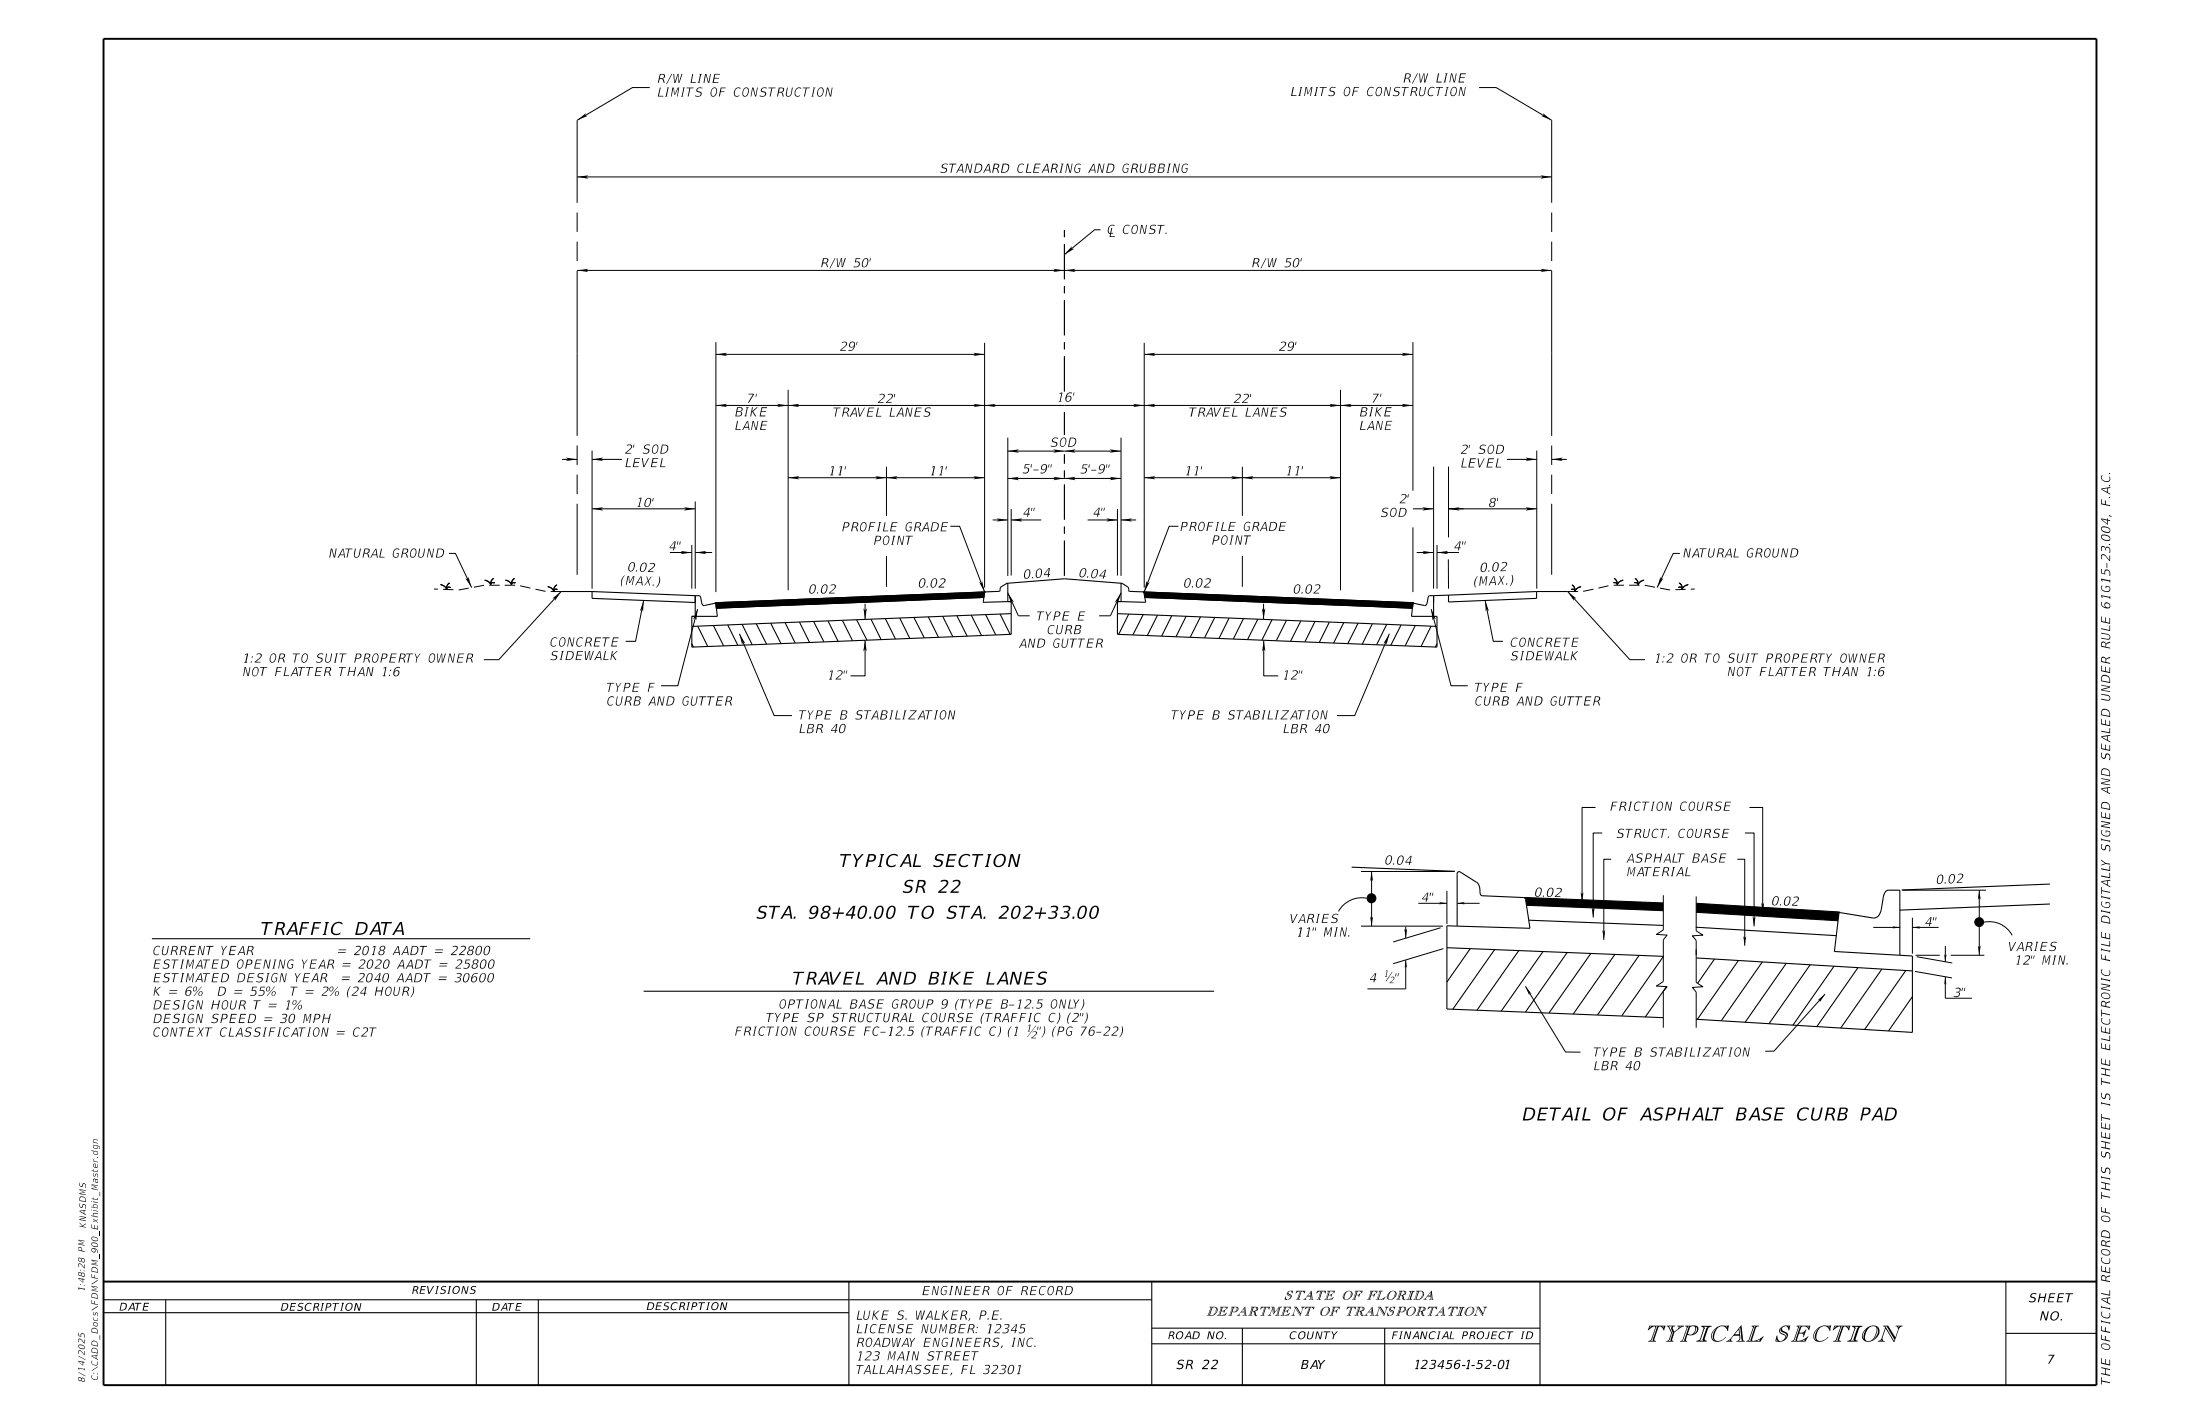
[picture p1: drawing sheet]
<svg xmlns="http://www.w3.org/2000/svg" width="432mm" height="279mm" viewBox="0 0 432 279" stroke-linecap="round" stroke-linejoin="round" font-family="sans-serif">
<g fill="none" stroke="#000" stroke-width=".21">
<path d="M86.5 114.7a1.4 1.4 0 0 1 1.1 .8M86.5 114.8a1.46 1.46 0 0 1 1.2 .8M86.5 114.8h.1M88.2 114.4a1.21 1.21 0 0 0-.5 1.2M88.2 114.4a1.17 1.17 0 0 0-.5 1.2M88.2 114.4h.1M88.3 115.3h.1M88.3 115.3h-.4l-.2 .4M88.3 115.3l-.2-.1-.4 .3M95.2 113.9h.1M95.2 113.9a1.35 1.35 0 0 1 1.1 .9M96.8 113.5a1.21 1.21 0 0 0-.5 1.3"/>
<path d="M96.8 113.5h.1M96.9 113.5a1.21 1.21 0 0 0-.6 1.2 1.43 1.43 0 0 0-1.1-.9M97 114.4h.1M97 114.4h-.4l-.3 .4M97 114.4l-.3-.1-.4 .3M99.3 113.9h.1M99.3 113.9a1.35 1.35 0 0 1 1.1 .9M100.9 113.5a1.21 1.21 0 0 0-.5 1.3M100.9 113.5h.1M101 113.5a1.21 1.21 0 0 0-.6 1.2 1.43 1.43 0 0 0-1.1-.9M101.1 114.4h-.5l-.2 .4M101.1 114.4h.1"/>
<path d="M101.1 114.4l-.3-.1-.4 .3M107.6 115.1h.1M107.6 115.1a1.51 1.51 0 0 1 1.1 .8l.2-.2 .5-.1M107.6 115.1a1.38 1.38 0 0 1 1.1 1M109.2 114.8a1.14 1.14 0 0 0-.5 1.2M109.2 114.8h.1M109.3 114.8a1.27 1.27 0 0 0-.6 1.2M109.4 115.7h-.5l-.2 .4M109.4 115.6h.1M110.1 116.1h6.1M116.2 116.1l20.3 .8M116.2 116.1v1.3l20.3 .8"/>
<path d="M136.5 116.9h.9l.1 .4a1.76 1.76 0 0 0 .5 1.5l2.4-.4M136.5 116.9v4M193.1 117.2l-52.5 2.1M193.4 116.1l2.7-.1 .3-.7 1.3-.9 .1 3.6M193.4 116.1l-52.9 2.2-.1 .1M193.4 116.1l-.1 .2-.3 1.9 4.8-.2M197.8 114.4l11.1-.8 11.2 .8M197.8 118h.7v6.5l-62.7 2.5v-6.1h5l-.4-2.5M224.4 116.1l-2.7-.1-.4-.9-1.2-.7-.1 3.6M224.4 116.1l52.9 2.2 .2 .1M224.4 116.1l.5 2.1-4.9-.2M224.7 117.2l52.5 2.1"/>
<path d="M281.4 116.9h-.9l-.2 .4a1.76 1.76 0 0 1-.5 1.5l-2.4-.4-.4 2.5h5v6.1l-62.7-2.5v-6.5h.7M281.4 116.9v4M284.3 116.8l-2.9 .1M301.6 116.1h6.1M301.6 116.1l-17.3 .7M301.6 116.1v1.3l-17.3 .7v-1.3M308.4 115.7h.5l.2 .4M308.4 115.6h.1M308.4 115.6l.6 .1 .1 .2M308.6 114.8a1.22 1.22 0 0 1 .5 1.2M308.6 114.8a1.17 1.17 0 0 1 .5 1.2M308.6 114.8h.1"/>
<path d="M310.3 115.1h.1M310.3 115.1a1.51 1.51 0 0 0-1.2 .8M310.3 115.1a1.38 1.38 0 0 0-1.2 1M316.7 114.4h.5l.2 .4M316.7 114.4l.3-.1 .4 .3M316.7 114.4h.1M316.9 113.5a1.3 1.3 0 0 1 .5 1.3M316.9 113.5h.1M316.9 113.5a1.12 1.12 0 0 1 .5 1.2M318.6 113.9h.1M318.6 113.8a1.43 1.43 0 0 0-1.2 .9M318.6 113.9a1.35 1.35 0 0 0-1.2 .9"/>
<path d="M320.8 114.4l.3-.1 .4 .3M320.8 114.4h.1M320.8 114.4h.5l.2 .4M321 113.5h.1M321 113.5a1.12 1.12 0 0 1 .5 1.2M321 113.5a1.3 1.3 0 0 1 .5 1.3M322.7 113.9h.1M322.6 113.8a1.43 1.43 0 0 0-1.1 .9M322.7 113.9a1.35 1.35 0 0 0-1.2 .9M329.5 115.3l.2-.1 .5 .3M329.5 115.3h.1M329.5 115.3h.5l.2 .4"/>
<path d="M329.6 114.4a1.26 1.26 0 0 1 .6 1.1 1.51 1.51 0 0 1 1.1-.8M329.6 114.4h.1M329.6 114.4a1.21 1.21 0 0 1 .6 1.2M331.3 114.8h.1M331.3 114.8a1.41 1.41 0 0 0-1.1 .8M135.8 126.3l.3 .7M136.9 122.9l2 4M140 122.7l2 4M142.8 122.6l2 4M145.7 122.5l1.9 4M148.4 122.4l2.1 4M151.3 122.3l2 4"/>
<path d="M154.1 122.2l2 4M156.9 122.1l2 3.9M159.7 122l2 3.9M162.5 121.8l2 4M165.3 121.7l2 4M168.1 121.6l2 4M171 121.5l1.9 4M173.8 121.4l2 4M176.6 121.3l2 4M179.4 121.2l2 3.9M182.2 121l2 4M185 120.9l2 4"/>
<path d="M187.8 120.8l2 4M190.6 120.7l2.1 4M193.5 120.6l1.9 4M196.3 120.5l2 4M198.5 120.4l-62.7 2.5M219.3 120.4l62.7 2.5M221.5 120.5l-1.9 4M224.4 120.6l-2 4M227.2 120.7l-2 4M230 120.8l-2 4M232.8 120.9l-2 4M235.6 121l-2 4"/>
<path d="M238.4 121.2l-2 3.9M241.2 121.3l-1.9 4M244.1 121.4l-2 4M246.9 121.5l-2 4M249.7 121.6l-2 4M252.5 121.7l-2 4M255.3 121.8l-2 4M258.1 122l-2 3.9M260.9 122.1l-2 3.9M263.7 122.2l-1.9 4M266.6 122.3l-2.1 4M269.3 122.4l-1.9 4"/>
<path d="M272.2 122.5l-2 4M275 122.6l-2 4M277.8 122.7l-2 4M280.9 122.9l-2 4M282 126.3l-.3 .7M265.3 170.1l20.2 .9M286 171.6l.2-.5h.4l3.2 2M286 171.6v10.1M289.8 173.1a2.66 2.66 0 0 1 .7 2.2l.4 .5 8.1 .3M299 176.1l27.5 1.1M299 176.1l.4 .4 .9 5.6-14.3-.4M299.6 177.6l26.9 1.1"/>
<path d="M332.9 177.2l28 1.7 .3 .2M332.9 179l27.9 1.7M361.2 179.1l-.3 .2-.9 7.4 12.9 .7M361.2 179.1l6.5 1a1.68 1.68 0 0 0 1.6-1.7l.3-2.4a1.53 1.53 0 0 1 1-1.3h2.3v12.7M402.3 177.4l-29.4 1.2M402.3 173.5l-29.1 1.1M29.8 184.2h74.3M126.3 194.5h112M284 185.9l42.4 1.7M286 181.7l-2-.1v16.4l42.4 1.7M288.6 186.1l-4.6 6.6M293.3 186.3l-8.1 11.7"/>
<path d="M298.1 186.5l-8.2 11.7M300 180.6l26.4 1M302.9 186.7l-8.3 11.7M307.6 186.9l-8.2 11.7M312.2 187.1l-8.2 11.7M317 187.3l-8.2 11.7M321.7 187.4l-8.2 11.7M326.5 187.6l-8.2 11.7M327.1 193.6l-4.2 5.9M332.8 181.9l27.7 1.7M332.9 188l42.5 2.5M336.5 188.2l-3.3 4.7"/>
<path d="M341.2 188.5l-8.1 11.5M345.9 188.7l-8.1 11.6M350.6 189l-8.1 11.6M355.3 189.3l-8.1 11.6M360 189.6l-8.1 11.6M364.7 189.9l-8.1 11.5M369.4 190.1l-8.1 11.6M372.9 187.4l2.5 .2v15l-42.5-2.6M374.1 190.4l-8.1 11.6M375.4 195.5l-4.7 6.8M20.3 255h146.3M20.3 257.6h146.3"/>
<path d="M32.5 255v16.8M93.5 255v16.8M105.7 255v16.8M166.6 251.5v20.3M166.7 255h59.4M226.1 251.5v20.3M302.3 251.5v20.3M393.7 251.5v20.3M226.1 260.6h76.2M226.1 263.7h76.2M243.8 260.6v11.2M271.8 260.6v11.2"/>
<path d="M393.7 261.6h17.8"/>
</g>
<g fill="none" stroke="#000" stroke-width=".2">
<path d="M127.5 17.2h-3.4l-10.8 6.4v16.2M290.3 17.2h3.4l10.9 6.4v16.2M113.3 34.7h191.3M113.3 53.1h191.3M113.3 41.7v3.8M113.3 47.4v3.8M113.3 53.1v32.4M208.9 45.2v1.3M208.9 47.9v6.9M208.9 56.2v1.3M208.9 58.9v6.9M216 45.1h-1.2l-5.9 4.9"/>
<path d="M304.6 41.7v3.8M304.6 47.4v3.8M304.6 53.1v32.4M140.5 69.5h52.8M140.5 67.1v49.1M140.5 79.6h136.8M154.7 76.5v39.3M193.3 67.3v48M208.9 67.2v1.3M208.9 69.9v6.9M224.6 69.5h52.7M224.6 67.3v48"/>
<path d="M263.1 76.5v39.3M277.3 67.1v29.2M110.3 90.1h3M113.3 87.4v3.8M113.3 93.1v3.8M113.3 98.8v14M116.2 99.8h20.3M116.2 88.4v27.1M116.2 90.1h5.9M136.5 98.4v17.1M154.7 93.7h38.6M174 91.6v9.6"/>
<path d="M197.8 88.5h22.2M197.8 85.9v27.1M197.8 93.9h22.2M198.5 99.9v13M208.9 80.9v4.4M208.9 89.1v1.8M208.9 92.3v1.4M208.9 95.1v6.9M219.3 99.9v13M220 85.9v27.1M224.6 93.7h38.5M243.8 91.6v9.6"/>
<path d="M277.3 99.8h4.1M281.4 91.5v24M284.3 99.8h17.3M284.3 91.5v13.9M295.8 90.1h5.8M301.6 88.4v27.1M304.6 90.1h2.9M304.6 87.4v3.8M304.6 93.1v3.8M304.6 98.8v14M85.2 115.6h.7M87 115.6l2 .1"/>
<path d="M88.1 108.6h1.3l3.2 6.7M92 115.4l-2 .3M95 114.8l-2 .4M96 114.8h2.1M99.1 114.8h2M102.1 114.9l2 .5M105.1 115.6l2 .4M108.1 116.1h2l-12.2 13.3h-2.9M126.3 117.8l-1.6 8h-1.9M131.5 108.4h4.3M135.8 106.9v8.6M136.5 108.4h3.3"/>
<path d="M136.9 119.5l-3.9 15h-3.2M140.4 118.3l53-2.2-.1 .2-.2 .9-52.5 2.1zM169.8 118.5v3M174 109.1v6M186.5 103.3h1.8l5 12.8M194.8 102h3M197.8 116.3l2.1 4.5h2.2M198.5 102h5.9M208.9 103.3v1.4M208.9 106.1v6.9M213.5 102h5.8M220 102h3"/>
<path d="M220 116.3l-2.1 4.5h-2.2M224.4 116.1l52.9 2.2 .2 .1-.3 .9-52.5-2.1zM231.3 103.3h-1.8l-4.9 12.8M243.8 109.1v6M248 118.5v3M277.3 103.5v12.7M278.1 108.4h3.2M280.9 119.5l3.9 15h3.3M282 108.4h4.3M282 106.9v8.6M284.3 109.7v5.8M291.5 117.8l1.6 8h1.9"/>
<path d="M309.7 116.1h-2l12.2 13.3h3M312.7 115.6l-2 .4M315.7 114.9l-2 .5M316.7 114.8h2M319.8 114.8h2M322.8 114.8l2 .4M325.8 115.4l2 .3M329.7 108.6h-1.3l-3.1 6.7M330.8 115.6l-2 .1M332.6 115.6h-.7M145.1 124.4l6.8 16h3.5M169.8 125.6v7h-2.9"/>
<path d="M248 125.6v7h2.9M272.7 124.4l-6.8 16h-3.5M313.2 158.4h-2.7v18.6M343.4 158.4h2.6v20.6M267.1 171h18.4M268.3 176.2a5.2 5.2 0 0 0-5.6 2.6M269.2 171v10.7M278.4 177.2h5.6M284 174.8v6.5M286 177.2h4.4M314.5 163.4h-1.8v16.6M316.2 168.6h-1.4v15.8"/>
<path d="M326.5 175.6v6.9l-1.4 .8 2.1 .2-.7 .9v8.2l-1.4 .9 2.1 .1-.7 .9v7.1M332.9 175.9v6.7l1.3 .9-2 .1 .7 .9v8.3l1.3 .8-2 .1 .7 1v6.9M341 168.6h1.4v17M342.5 163.4h1.8v18.4M373.4 174.7h16.4M388.5 174.7v12.7M267.1 181.7h16.1M275.9 181.9v2.2M275.9 188.4v5.6h-7.5M282.8 182l-9.4 2.8M283.3 186.1l-9.9 3M299.4 193.5l7.9 12.9h2.9"/>
<path d="M358.2 195.1l-10 11.1-1.7 .1M367.7 182h5.3M375.4 180.1v7M375.4 182h5.1M375.9 190.6l7.2 1.3M376 187.4h4.7M376.2 187.7l7 1.2M381.8 185.6v3.1M381.8 191.7v4.2h5.2M382.9 187.4h6.6M389.4 180.9a5.1 5.1 0 0 1 5.5 2.6"/>
<circle cx="269.2" cy="176.3" r=".87"/>
<circle cx="388.5" cy="180.9" r=".86"/>
</g>
<g fill="#000">
<path d="M273.2 190.7h.1l-1.2 1.8h-.1z"/>
<path d="M136.8 17.4l.6-.3 .5 .1-.1 .2a.52 .52 0 0 0-.6-.2 .52 .52 0 0 0-.3 .6 .71 .71 0 0 1 .8 .7 .93 .93 0 0 1-1.3 .4l.1-.2a.63 .63 0 0 0 .6 .1 .63 .63 0 0 0 .4-.5l-.4-.2a.42 .42 0 0 1-.4-.3 .42 .42 0 0 1 .1-.4z" fill-rule="evenodd"/>
<path d="M139.8 17.4a.96 .96 0 0 0 .1 1.6 1.1 1.1 0 0 0 .5-1.8h-.3zM140 17.4a.48 .48 0 0 1 .5 .1 .48 .48 0 0 1 .1 .6 .56 .56 0 0 1-.3 .6 .56 .56 0 0 1-.6-.1 1.31 1.31 0 0 1 .3-1.2z" fill-rule="evenodd"/>
<path d="M144.4 17.4a.54 .54 0 0 1 .5-.3 .54 .54 0 0 1 .4 .4 .78 .78 0 0 0-.9 0 .78 .78 0 0 0-.2 1 .54 .54 0 0 0 .9 .2 .62 .62 0 0 1-.8 .2 .62 .62 0 0 1-.3-.8z" fill-rule="evenodd"/>
<path d="M146 17.4a1.16 1.16 0 0 0 0 1.6 1.04 1.04 0 0 0 .9-.7 1.04 1.04 0 0 0-.2-1.1h-.4zM146.2 17.4a.47 .47 0 0 1 .6 .1 .47 .47 0 0 1 0 .6 .51 .51 0 0 1-.3 .6 .51 .51 0 0 1-.6-.2v-.7z" fill-rule="evenodd"/>
<path d="M149.5 17.4l.5-.3 .5 .1v.2a.58 .58 0 0 0-1 .4h.1a.71 .71 0 0 1 .8 .7 .93 .93 0 0 1-1.3 .4v-.2a.62 .62 0 0 0 .7 .1 .62 .62 0 0 0 .4-.5l-.3-.2a.45 .45 0 0 1-.5-.2 .45 .45 0 0 1 .1-.5z" fill-rule="evenodd"/>
<path d="M156.3 17.4l.7-.3 .3 .2-.1 .2a.74 .74 0 0 0-.8 0 .74 .74 0 0 0-.3 .8 .51 .51 0 0 0 .3 .5 .51 .51 0 0 0 .6-.1 .61 .61 0 0 1-.8 .2 .61 .61 0 0 1-.2-.8z" fill-rule="evenodd"/>
<path d="M160.7 17.4a.96 .96 0 0 0 .2 1.6 1.1 1.1 0 0 0 .4-1.8h-.3zM160.9 17.4a.48 .48 0 0 1 .6 .1 .48 .48 0 0 1 0 .6 .52 .52 0 0 1-.3 .6 .52 .52 0 0 1-.6-.2v-.7z" fill-rule="evenodd"/>
<path d="M261.1 17.3l.6-.3 .4 .1v.2a.58 .58 0 0 0-1 .4h.1a.71 .71 0 0 1 .8 .7 .93 .93 0 0 1-1.3 .4v-.2a.62 .62 0 0 0 .7 .1 .62 .62 0 0 0 .4-.5l-.3-.2a.45 .45 0 0 1-.5-.2 .45 .45 0 0 1 .1-.5z" fill-rule="evenodd"/>
<path d="M264.2 17.1a1.13 1.13 0 0 0-.1 1.7 1.04 1.04 0 0 0 .9-.6 1.04 1.04 0 0 0-.3-1.1zM264.2 17.3a.54 .54 0 0 1 .7 .2 .54 .54 0 0 1-.1 .7 .49 .49 0 0 1-.6 .5 .49 .49 0 0 1-.3-.7z" fill-rule="evenodd"/>
<path d="M268.6 17.3a.5 .5 0 0 1 .6-.3 .5 .5 0 0 1 .4 .4 .67 .67 0 0 0-.8-.1 .67 .67 0 0 0-.3 .8 .53 .53 0 0 0 .3 .6 .53 .53 0 0 0 .6-.1 .62 .62 0 0 1-.8 .2 .62 .62 0 0 1-.3-.8z" fill-rule="evenodd"/>
<path d="M270.3 17.3a1.16 1.16 0 0 0 0 1.5 1.04 1.04 0 0 0 .9-.6 1.04 1.04 0 0 0-.3-1.1h-.3zM270.5 17.3a.54 .54 0 0 1 .6 .2 .54 .54 0 0 1-.1 .7 .49 .49 0 0 1-.6 .5 .49 .49 0 0 1-.2-.7z" fill-rule="evenodd"/>
<path d="M273.7 17.3l.6-.3 .5 .1v.2a.58 .58 0 0 0-1 .4h.1a.73 .73 0 0 1 .8 .7 .93 .93 0 0 1-1.3 .4v-.2a.62 .62 0 0 0 .6 .1 .62 .62 0 0 0 .5-.5l-.4-.2a.44 .44 0 0 1-.5-.2 .44 .44 0 0 1 .1-.5z" fill-rule="evenodd"/>
<path d="M280.6 17.3a.5 .5 0 0 1 .5-.3 .5 .5 0 0 1 .4 .4 .72 .72 0 0 0-.9 0 .72 .72 0 0 0-.2 .8 .51 .51 0 0 0 .3 .5 .51 .51 0 0 0 .6-.1 .58 .58 0 0 1-.7 .3 .58 .58 0 0 1-.4-.7z" fill-rule="evenodd"/>
<path d="M285 17.3a.96 .96 0 0 0 .2 1.6 1.1 1.1 0 0 0 .4-1.8h-.3zM285.2 17.3a.48 .48 0 0 1 .5 .1 .48 .48 0 0 1 .1 .6 .56 .56 0 0 1-.3 .6 .56 .56 0 0 1-.6-.1 1.31 1.31 0 0 1 .3-1.2z" fill-rule="evenodd"/>
<path d="M113.3 23.6l1.7-1.4-.2 .5 .5 .1z" fill-rule="evenodd"/>
<path d="M113.3 34.7l2.2-.3-.5 .3 .5 .4z" fill-rule="evenodd"/>
<path d="M302.8 22.2l1.8 1.4-2.1-.8 .5-.1z" fill-rule="evenodd"/>
<path d="M302.4 34.4l2.2 .3-2.2 .4 .4-.4z" fill-rule="evenodd"/>
<path d="M113.3 53.1l2.2-.4-.5 .4 .5 .3z" fill-rule="evenodd"/>
<path d="M210.4 48.3l-.1 .5h.5l-1.9 1.2z" fill-rule="evenodd"/>
<path d="M208.9 53.1l2.2-.4-.4 .4 .4 .3z" fill-rule="evenodd"/>
<path d="M206.7 52.7l2.2 .4-2.2 .3 .5-.3z" fill-rule="evenodd"/>
<path d="M217.8 44.3l.7-.2 .3 .1-.1 .2a.73 .73 0 0 0-.9 0 .73 .73 0 0 0-.2 .9l.1 .3 .2 .2 .2-1.1h.2l-.2 1.1 .4-.2-.1 .2-.3 .1-.1 .5h.8v.1h-1l.1-.6a.93 .93 0 0 1-.1-1.6z" fill-rule="evenodd"/>
<path d="M220.7 44.3l.7-.2 .3 .1v.2a.73 .73 0 0 0-.9 0 .73 .73 0 0 0-.2 .9 .5 .5 0 0 0 .3 .5 .5 .5 0 0 0 .6-.2 .6 .6 0 0 1-.8 .2 .6 .6 0 0 1-.3-.8z" fill-rule="evenodd"/>
<path d="M222.4 44.3a1.15 1.15 0 0 0 0 1.6 1.03 1.03 0 0 0 .9-.7 1.03 1.03 0 0 0-.3-1.1h-.3zM222.6 44.3a.47 .47 0 0 1 .5 .1 .47 .47 0 0 1 .1 .6 .54 .54 0 0 1-.3 .6 .54 .54 0 0 1-.6 0 1.33 1.33 0 0 1 .3-1.3z" fill-rule="evenodd"/>
<path d="M224 44.1h.2l.4 1.7 .4-1.7h.1l-.3 1.8h-.3l-.4-1.6-.3 1.6h-.1z" fill-rule="evenodd"/>
<path d="M225.8 44.3l.3-.2h.6l.2 .1v.1a.54 .54 0 0 0-.7-.1 .54 .54 0 0 0-.3 .6 .73 .73 0 0 1 .9 .6 .91 .91 0 0 1-1.3 .4v-.2a.58 .58 0 0 0 .7 .2 .58 .58 0 0 0 .3-.6 .69 .69 0 0 1-.8-.6z" fill-rule="evenodd"/>
<path d="M227.2 44.1h1.4v.2h-.6l-.4 1.6h-.2l.4-1.6h-.6z" fill-rule="evenodd"/>
<path d="M228.8 45.6h.2l-.1 .3h-.2z" fill-rule="evenodd"/>
<path d="M302.4 52.7l2.2 .4-2.2 .3 .4-.3z" fill-rule="evenodd"/>
<path d="M140.5 69.5l2.2-.3-.4 .3 .4 .3z" fill-rule="evenodd"/>
<path d="M140.5 79.6l2.2-.4-.4 .4 .4 .3z" fill-rule="evenodd"/>
<path d="M152.5 79.2l2.2 .4-2.2 .3 .5-.3z" fill-rule="evenodd"/>
<path d="M154.7 79.6l2.2-.4-.4 .4 .4 .3z" fill-rule="evenodd"/>
<path d="M191.1 69.2l2.2 .3-2.2 .3 .4-.3z" fill-rule="evenodd"/>
<path d="M191.1 79.2l2.2 .4-2.2 .3 .4-.3z" fill-rule="evenodd"/>
<path d="M193.3 79.6l2.1-.4-.4 .4 .4 .3z" fill-rule="evenodd"/>
<path d="M224.6 69.5l2.2-.3-.5 .3 .5 .3z" fill-rule="evenodd"/>
<path d="M222.4 79.2l2.2 .4-2.2 .3 .4-.3z" fill-rule="evenodd"/>
<path d="M224.6 79.6l2.2-.4-.5 .4 .5 .3z" fill-rule="evenodd"/>
<path d="M260.9 79.2l2.2 .4-2.2 .3 .5-.3z" fill-rule="evenodd"/>
<path d="M263.1 79.6l2.2-.4-.4 .4 .4 .3z" fill-rule="evenodd"/>
<path d="M275.1 69.2l2.2 .3-2.2 .3 .5-.3z" fill-rule="evenodd"/>
<path d="M275.1 79.2l2.2 .4-2.2 .3 .5-.3z" fill-rule="evenodd"/>
<path d="M111.1 89.8l2.2 .3-2.2 .4 .4-.4z" fill-rule="evenodd"/>
<path d="M116.2 90.1l2.2-.3-.5 .3 .5 .4z" fill-rule="evenodd"/>
<path d="M116.2 99.8l2.2-.3-.5 .3 .5 .4z" fill-rule="evenodd"/>
<path d="M134.3 99.5l2.2 .3-2.2 .4 .4-.4z" fill-rule="evenodd"/>
<path d="M154.7 93.7l2.2-.3-.4 .3 .4 .4z" fill-rule="evenodd"/>
<path d="M174 93.7l2.2-.3-.5 .3 .5 .4z" fill-rule="evenodd"/>
<path d="M171.8 93.4l2.2 .3-2.2 .4 .4-.4z" fill-rule="evenodd"/>
<path d="M191.1 93.4l2.2 .3-2.2 .4 .4-.4z" fill-rule="evenodd"/>
<path d="M197.8 88.5l2.2-.3-.4 .3 .4 .3z" fill-rule="evenodd"/>
<path d="M197.8 93.9l2.2-.3-.4 .3 .4 .3z" fill-rule="evenodd"/>
<path d="M206.7 88.2l2.2 .3-2.2 .3 .5-.3z" fill-rule="evenodd"/>
<path d="M208.9 88.5l2.2-.3-.4 .3 .4 .3z" fill-rule="evenodd"/>
<path d="M206.7 93.6l2.2 .3-2.2 .3 .5-.3z" fill-rule="evenodd"/>
<path d="M208.9 93.9l2.2-.3-.4 .3 .4 .3z" fill-rule="evenodd"/>
<path d="M217.8 88.2l2.2 .3-2.2 .3 .5-.3z" fill-rule="evenodd"/>
<path d="M217.8 93.6l2.2 .3-2.2 .3 .5-.3z" fill-rule="evenodd"/>
<path d="M224.6 93.7l2.2-.3-.5 .3 .5 .4z" fill-rule="evenodd"/>
<path d="M241.7 93.4l2.1 .3-2.1 .4 .4-.4z" fill-rule="evenodd"/>
<path d="M243.8 93.7l2.2-.3-.4 .3 .4 .4z" fill-rule="evenodd"/>
<path d="M260.9 93.4l2.2 .3-2.2 .4 .5-.4z" fill-rule="evenodd"/>
<path d="M279.2 99.5l2.2 .3-2.2 .4 .4-.4z" fill-rule="evenodd"/>
<path d="M284.3 99.8l2.2-.3-.5 .3 .5 .4z" fill-rule="evenodd"/>
<path d="M299.4 89.8l2.2 .3-2.2 .4 .5-.4z" fill-rule="evenodd"/>
<path d="M299.4 99.5l2.2 .3-2.2 .4 .5-.4z" fill-rule="evenodd"/>
<path d="M304.6 90.1l2.1-.3-.4 .3 .4 .4z" fill-rule="evenodd"/>
<path d="M91.3 113.5l.5 .2 .1-.5 .7 2.1z" fill-rule="evenodd"/>
<path d="M108.4 117.4l1.7-1.3-1.2 1.8v-.5z" fill-rule="evenodd"/>
<path d="M126.3 117.8l-.1 2.2-.2-.5-.4 .4z" fill-rule="evenodd"/>
<path d="M133.6 108.1l2.2 .3-2.2 .3 .4-.3z" fill-rule="evenodd"/>
<path d="M136.5 108.4l2.1-.3-.4 .3 .4 .3z" fill-rule="evenodd"/>
<path d="M136.9 119.5l-.2 2.2-.2-.5-.5 .3z" fill-rule="evenodd"/>
<path d="M192.2 114.2l.4 .3 .2-.5 .5 2.1z" fill-rule="evenodd"/>
<path d="M140.4 118.3l53-2.2-.1 .2-.2 .9-52.5 2.1z" fill-rule="evenodd"/>
<path d="M195.6 101.7l2.2 .3-2.2 .3 .5-.3z" fill-rule="evenodd"/>
<path d="M197.8 116.3l1.2 1.9-.5-.3-.1 .5z" fill-rule="evenodd"/>
<path d="M198.5 102l2.2-.3-.5 .3 .5 .3z" fill-rule="evenodd"/>
<path d="M217.1 101.7l2.2 .3-2.2 .3 .5-.3z" fill-rule="evenodd"/>
<path d="M220 102l2.2-.3-.4 .3 .4 .3z" fill-rule="evenodd"/>
<path d="M220 116.3l-.6 2.1-.1-.5-.5 .3z" fill-rule="evenodd"/>
<path d="M224.4 116.1l53 2.2 .1 .1-.2 .1-.1 .8-52.5-2.1z" fill-rule="evenodd"/>
<path d="M225 114l.2 .5 .5-.3-1.1 1.9z" fill-rule="evenodd"/>
<path d="M280.9 119.5l.9 2-.4-.3-.2 .5z" fill-rule="evenodd"/>
<path d="M279.2 108.1l2.2 .3-2.2 .3 .4-.3z" fill-rule="evenodd"/>
<path d="M282 108.4l2.2-.3-.4 .3 .4 .3z" fill-rule="evenodd"/>
<path d="M291.5 117.8l.7 2.1-.4-.4-.2 .5z" fill-rule="evenodd"/>
<path d="M307.7 116.1l1.7 1.3h-.5v.5z" fill-rule="evenodd"/>
<path d="M325.9 113.2l.1 .5 .5-.2-1.2 1.8z" fill-rule="evenodd"/>
<path d="M145.1 124.4l1.2 1.9-.5-.3-.1 .5z" fill-rule="evenodd"/>
<path d="M169.5 119.3l.3 .5 .3-.5-.3 2.2z" fill-rule="evenodd"/>
<path d="M169.8 125.6l.3 2.2-.3-.4-.4 .4z" fill-rule="evenodd"/>
<path d="M247.7 119.3l.3 .5 .4-.5-.4 2.2z" fill-rule="evenodd"/>
<path d="M248 125.6l.4 2.2-.4-.4-.3 .4z" fill-rule="evenodd"/>
<path d="M272.7 124.4l-.6 2.1-.1-.5-.5 .3z" fill-rule="evenodd"/>
<path d="M269.2 171l.3 1.9-.3-.4-.3 .4z" fill-rule="evenodd"/>
<path d="M268.6 175.6l.6-.2v1.7a.89 .89 0 0 1-.8-.5 .89 .89 0 0 1 .2-1z" fill-rule="evenodd"/>
<path d="M269.2 175.4a.88 .88 0 0 1 .9 .8 .88 .88 0 0 1-.9 .9z" fill-rule="evenodd"/>
<path d="M282.5 177l1.5 .2-1.5 .2 .3-.2z" fill-rule="evenodd"/>
<path d="M286 177.2l1.5-.2-.3 .2 .3 .2z" fill-rule="evenodd"/>
<path d="M310.2 175.1l.3 .4 .3-.4-.3 1.9z" fill-rule="evenodd"/>
<path d="M299.1 176.1l27.4 1.1v1.5l-26.9-1.1-.2-1.1z" fill-rule="evenodd"/>
<path d="M345.7 177.1l.3 .4 .3-.4-.3 1.9z" fill-rule="evenodd"/>
<path d="M388.5 174.7l.3 1.8-.3-.4-.3 .4z" fill-rule="evenodd"/>
<path d="M67.1 192.1h1.5v.2h-1.5z" fill-rule="evenodd"/>
<path d="M67.2 191.6h1.5v.2h-1.5z" fill-rule="evenodd"/>
<path d="M268.9 179.8l.3 .4 .3-.4-.3 1.9z" fill-rule="evenodd"/>
<path d="M275.9 188.4l.3 1.5-.3-.3-.2 .3z" fill-rule="evenodd"/>
<path d="M275.6 182.2l.3 .4 .3-.4-.3 1.9z" fill-rule="evenodd"/>
<path d="M299.4 193.5l1.2 1.5-.4-.2-.1 .5z" fill-rule="evenodd"/>
<path d="M312.4 178.2l.3 .3 .3-.3-.3 1.8z" fill-rule="evenodd"/>
<path d="M314.5 182.5l.3 .4 .3-.4-.3 1.9z" fill-rule="evenodd"/>
<path d="M342.2 183.7l.2 .4 .3-.4-.3 1.9z" fill-rule="evenodd"/>
<path d="M344 179.9l.3 .3 .3-.3-.3 1.9z" fill-rule="evenodd"/>
<path d="M356.8 196.3l1.4-1.2-1 1.5v-.5z" fill-rule="evenodd"/>
<path d="M332.9 177.2l28.1 1.7 .2 .2-.3 .1-.1 1.5-27.9-1.7z" fill-rule="evenodd"/>
<path d="M371.4 181.8l1.6 .2-1.6 .2 .4-.2z" fill-rule="evenodd"/>
<path d="M375.4 182l1.5-.2-.3 .2 .3 .2z" fill-rule="evenodd"/>
<path d="M381.6 187.3l.2 .2 .3-.2-.3 1.4z" fill-rule="evenodd"/>
<path d="M381.8 191.7l.2 1.5-.2-.3-.2 .3z" fill-rule="evenodd"/>
<path d="M388.2 185.5l.3 .4 .3-.4-.3 1.9z" fill-rule="evenodd"/>
<path d="M387.9 180.3l.6-.2v1.7a.86 .86 0 0 1-.8-.5 .86 .86 0 0 1 .2-1z" fill-rule="evenodd"/>
<path d="M388.5 180.1a.86 .86 0 0 1 .8 .8 .86 .86 0 0 1-.8 .9z" fill-rule="evenodd"/>
<path d="M201.9 201.1l.4-.1-.3 1.3h.1v.1h-.4l.2-.1 .2-1.1-.3 .1z" fill-rule="evenodd"/>
<path d="M203.3 201.2l-1.7 2.2z" fill-rule="evenodd"/>
<path d="M289.8 256.4l.2 .2-.4 1.2-.4 .4h.7l-.2-.2v-.3l.4-1 .9 1.5 .5-1.5 .4-.3h-.8l.3 .4-.3 .9-.8-1.3zM289.5 258l.1 .1h-.1zM291.4 256.5h.2l-.1 .1zM290 256.5h.2l.8 1.6z" fill-rule="evenodd"/>
<path d="M369.6 260.1v.1l.3 .1 .1 .2-.7 2.1-.8 .6h1.4l.1-.1-.4-.1-.1-.4 .6-1.9 1.6 2.6h.1l.9-2.5 .8-.7h-1.4l-.1 .1 .4 .2 .1 .4-.5 1.6-1.4-2.3zM369.1 263.1l.2-.2v.2zM372.5 260.2h.4l-.2 .3zM370 260.2l.4 .2 1.4 2.5v.2z" fill-rule="evenodd"/>
</g>
<path d="M20.3 7.6h391.2v264.2h-391.2zM20.3 251.5h391.2" fill="none" stroke="#000" stroke-width=".38"/>
<text font-size="3.2" x="322.5" y="263.2">TYPICAL SECTION</text>
<g font-size="2.5">
<text x="158.7" y="170.1">TYPICAL SECTION</text>
<text x="172.4" y="175.2">SR 22</text>
<text x="51.2" y="183.5">TRAFFIC DATA</text>
<text x="148.4" y="180.3">STA. 98+40.00 TO STA. 202+33.00</text>
<text x="155.6" y="193.2">TRAVEL AND BIKE LANES</text>
<text x="298.7" y="219.8">DETAIL OF ASPHALT BASE CURB PAD</text>
</g>
<g font-size="1.8">
<text x="128.9" y="16.3">R/W LINE</text>
<text x="275.3" y="16.2">R/W LINE</text>
<text x="128.9" y="19">LIMITS OF CONSTRUCTION</text>
<text x="253.2" y="18.9">LIMITS OF CONSTRUCTION</text>
<text x="184.4" y="33.9">STANDARD CLEARING AND GRUBBING</text>
<text x="161" y="52.5">R/W 50'</text>
<text x="245.6" y="52.5">R/W 50'</text>
<text x="164.8" y="68.9">29'</text>
<text x="250.9" y="68.9">29'</text>
<text x="144.1" y="81.7">BIKE</text>
<text x="146.6" y="79.1">7'</text>
<text x="163.5" y="81.8">TRAVEL LANES</text>
<text x="171.7" y="79.1">22'</text>
<text x="207.4" y="78.8">16'</text>
<text x="233.3" y="81.8">TRAVEL LANES</text>
<text x="241.5" y="79.1">22'</text>
<text x="266.7" y="81.7">BIKE</text>
<text x="269.2" y="79.1">7'</text>
<text x="122.6" y="89">2' SOD</text>
<text x="144.1" y="84.4">LANE</text>
<text x="206" y="87.7">SOD</text>
<text x="266.7" y="84.4">LANE</text>
<text x="286.6" y="89.1">2' SOD</text>
<text x="122.6" y="91.7">LEVEL</text>
<text x="162.5" y="93.3">11'</text>
<text x="182.3" y="93.3">11'</text>
<text x="200.6" y="92.9">5'-9&quot;</text>
<text x="212" y="92.9">5'-9&quot;</text>
<text x="232.4" y="93.3">11'</text>
<text x="252.2" y="93.3">11'</text>
<text x="286.6" y="91.7">LEVEL</text>
<text x="124.7" y="99.4" transform="rotate(2 124.7 99.4)">1</text>
<text x="126.3" y="99.5" transform="rotate(2 126.3 99.5)">0 '</text>
<text x="200.7" y="101.4">4&quot;</text>
<text x="214.5" y="101.4">4&quot;</text>
<text x="270.9" y="101.4">SOD</text>
<text x="274.3" y="98.8">2'</text>
<text x="292.2" y="99.5" transform="rotate(-2 292.2 99.5)">8 '</text>
<text x="165.1" y="104.3">PROFILE GRADE</text>
<text x="169.6" y="106.9">POINT</text>
<text x="231.5" y="104.2">PROFILE GRADE</text>
<text x="236" y="106.9">POINT</text>
<text x="64.5" y="109.4">NATURAL GROUND</text>
<text x="123.1" y="112.1" transform="rotate(2 123.1 112.1)">0 .0 2</text>
<text x="131.2" y="108">4&quot;</text>
<text x="200.9" y="113.6" transform="rotate(-4 200.9 113.6)">0 .0 4</text>
<text x="211.7" y="113.2" transform="rotate(4 211.7 113.2)">0 .0</text>
<text x="215.6" y="113.5" transform="rotate(4 215.6 113.5)">4</text>
<text x="285.3" y="108">4&quot;</text>
<text x="290.5" y="112.3" transform="rotate(-2 290.5 112.3)">0 .0 2</text>
<text x="330.2" y="109.4">NATURAL GROUND</text>
<text x="121.8" y="114.7" transform="rotate(2 121.8 114.7)">(M A X .)</text>
<text x="158.7" y="116.5">0.02</text>
<text x="180.2" y="115.3">0.02</text>
<text x="232.3" y="115.3">0.02</text>
<text x="253.8" y="116.5">0.02</text>
<text x="289.3" y="115" transform="rotate(-2 289.3 115)">(M A X .)</text>
<text x="203.4" y="121.8">TYPE E</text>
<text x="204.9" y="124.4">CURB</text>
<text x="47.5" y="130">1:2 OR TO SUIT PROPERTY OWNER</text>
<text x="107.9" y="129.5">SIDEWALK</text>
<text x="107.9" y="126.9">CONCRETE</text>
<text x="199.9" y="127.1">AND GUTTER</text>
<text x="296.3" y="129.6">SIDEWALK</text>
<text x="296.3" y="126.9">CONCRETE</text>
<text x="324.6" y="130">1:2 OR TO SUIT PROPERTY OWNER</text>
<text x="47.5" y="132.7">NOT FLATTER THAN 1:6</text>
<text x="119" y="135.8">TYPE F</text>
<text x="162.3" y="133.3">12&quot;</text>
<text x="251.6" y="133.3">12&quot;</text>
<text x="289.4" y="135.8">TYPE F</text>
<text x="338.9" y="132.7">NOT FLATTER THAN 1:6</text>
<text x="119" y="138.4">CURB AND GUTTER</text>
<text x="156.7" y="143.9">LBR 40</text>
<text x="156.7" y="141.2">TYPE B STABILIZATION</text>
<text x="229.8" y="141.2">TYPE B STABILIZATION</text>
<text x="251.7" y="143.9">LBR 40</text>
<text x="289.4" y="138.4">CURB AND GUTTER</text>
<text x="315.9" y="159.1">FRICTION COURSE</text>
<text x="317.1" y="164.4">STRUCT. COURSE</text>
<text x="271.7" y="169.6" transform="rotate(1 271.7 169.6)">0 .0 4</text>
<text x="319.2" y="171.9">MATERIAL</text>
<text x="319.2" y="169.3">ASPHALT BASE</text>
<text x="380" y="173.5" transform="rotate(-3 380 173.5)">0 .0 2</text>
<text x="278.9" y="176.9">4&quot;</text>
<text x="301.1" y="176" transform="rotate(1 301.1 176)">0 .0 2</text>
<text x="347.7" y="177.7" transform="rotate(1 347.7 177.7)">0 .0 2</text>
<text x="253.1" y="181.1">VARIES</text>
<text x="254" y="183.8">11&quot; MIN.</text>
<text x="377.7" y="181.8">4&quot;</text>
<text x="29.9" y="190.1">ESTIMATED OPENING YEAR = 2020 AADT = 25800</text>
<text x="29.9" y="187.4">CURRENT YEAR</text>
<text x="65.6" y="187.4">= 2018 AADT = 22800</text>
<text x="394.1" y="186.6">VARIES</text>
<text x="395" y="189.3">12&quot; MIN.</text>
<text x="29.9" y="195.4">K = 6%</text>
<text x="29.9" y="192.7">ESTIMATED DESIGN YEAR</text>
<text x="41.9" y="195.4">D = 55%</text>
<text x="55.7" y="195.4">T = 2% (24 HOUR)</text>
<text x="68.6" y="192.7">= 2040 AADT = 30600</text>
<text x="149.7" y="197.9">OPTIONAL BASE GROUP 9 (TYPE B-12.5 ONLY)</text>
<text x="268.7" y="192.7">4</text>
<text x="273.8" y="192.7">&quot;</text>
<text x="383.3" y="195.6">3&quot;</text>
<text x="29.9" y="203.4">CONTEXT CLASSIFICATION = C2T</text>
<text x="29.9" y="200.7">DESIGN SPEED = 30 MPH</text>
<text x="29.9" y="198.1">DESIGN HOUR T = 1%</text>
<text x="144.1" y="203.2">FRICTION COURSE FC-12.5 (TRAFFIC C) (1 ½&quot;) (PG 76-22)</text>
<text x="148" y="200.6">TYPE SP STRUCTURAL COURSE (TRAFFIC C) (2&quot;)</text>
<text x="312.7" y="207.3">TYPE B STABILIZATION</text>
<text x="312.7" y="210">LBR 40</text>
<text x="180.9" y="254.1">ENGINEER OF RECORD</text>
<text x="252" y="255">STATE OF FLORIDA</text>
<text x="398.1" y="255.5">SHEET</text>
<text x="168" y="261.6">LICENSE NUMBER:12345</text>
<text x="168" y="259">LUKE S. WALKER, P.E.</text>
<text x="236.7" y="258.2">DEPARTMENT OF TRANSPORTATION</text>
<text x="400.3" y="259.1">NO.</text>
<text x="168" y="269.6">TALLAHASSEE, FL 32301</text>
<text x="168" y="267">123 MAIN STREET</text>
<text x="168" y="264.3">ROADWAY ENGINEERS, INC.</text>
<text x="230.8" y="268.6">SR 22</text>
<text x="255.3" y="268.6">BAY</text>
<text x="277.8" y="268.6">123456-1-52-01</text>
<text x="401.9" y="267.6">7</text>
<text x="414.2" y="271.8" transform="rotate(-90 414.2 271.8)">THE OFFICIAL RECORD OF THIS SHEET IS THE ELECTRONIC FILE DIGITALLY SIGNED AND SEALED UNDER RULE 61G15-23.004, F.A.C.</text>
</g>
<g font-size="1.5">
<text x="23.3" y="257.2">DATE</text>
<text x="55" y="257.2">DESCRIPTION</text>
<text x="80.8" y="253.9">REVISIONS</text>
<text x="96.5" y="257.2">DATE</text>
<text x="126.8" y="257.1">DESCRIPTION</text>
<text x="229.2" y="262.8">ROAD NO.</text>
<text x="253" y="262.8">COUNTY</text>
<text x="273.1" y="262.8">FINANCIAL PROJECT ID</text>
</g>
<g font-size="1.3">
<text x="16.9" y="241" transform="rotate(-90 16.9 241)">KNASDMS</text>
<text x="16.7" y="253.5" transform="rotate(-90 16.7 253.5)">1:48:28 PM</text>
<text x="16.7" y="271.2" transform="rotate(-90 16.7 271.2)">8/14/2025</text>
<text x="19.2" y="270.9" transform="rotate(-90 19.2 270.9)">C:\CADD_Docs\FDM\FDM_900_Exhibit_Master.dgn</text>
</g>
<g font-size="1.2">
<text x="271.5" y="191.7">1</text>
<text x="272.7" y="192.9">2</text>
</g>
</svg>
